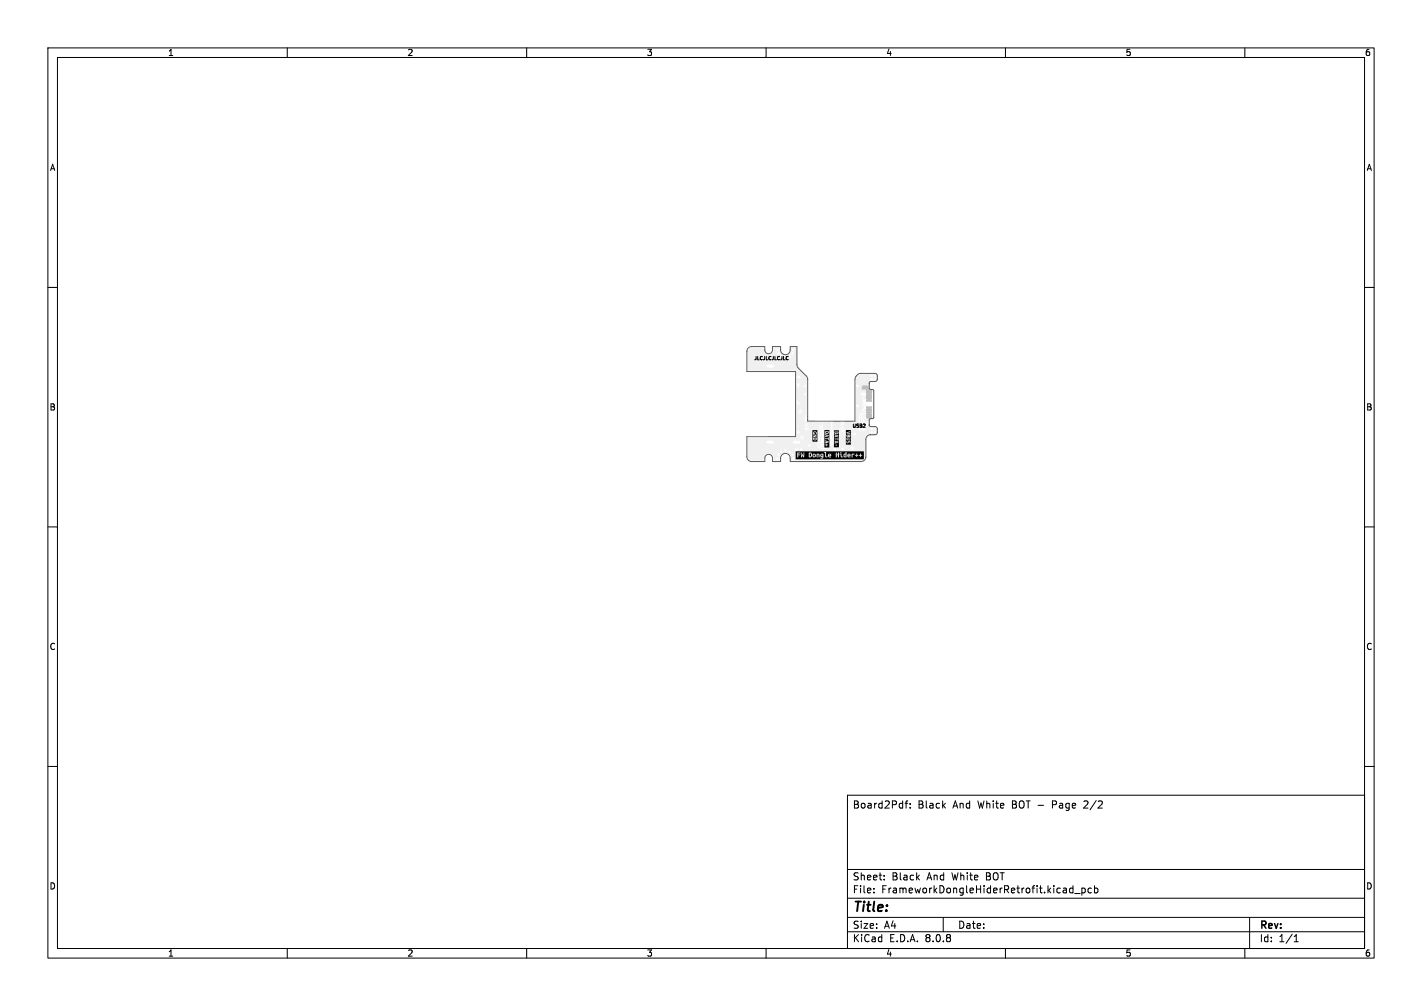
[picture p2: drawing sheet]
<svg xmlns="http://www.w3.org/2000/svg" width="297mm" height="210mm" viewBox="0 0 297 210" stroke-linecap="round" stroke-linejoin="round" font-family="sans-serif">
<g fill="none" stroke="#000" stroke-width=".21">
<path d="M10 10h277v190h-277zM12 12h273v186h-273zM60 10v2M110 10v2M160 10v2M210 10v2M260 10v2M10 60h2M285 60h2M10 110h2M285 110h2M10 160h2"/>
<path d="M177 166h108v32h-108zM189 167.7h.6M189.6 167.2l-.4 .2v1.3M190.1 168.6v.1M190.1 167.8v.1M227.2 167.8l-.9 .9h.9M285 160h2M60 198v2M110 198v2M160 198v2M177 194.5h108M177 191.5h108"/>
<path d="M177 187.5h108M177 181.5h108M182.5 186.3v.1M182.5 185.5v.1M184.7 183.6v.1M184.7 182.8v.1M197 191.5v3M210 198v2M223.5 186.3l.2 .1 .4-.1M224.1 184.9v1.5M224.1 185.5l-.4-.1-.2 .1M224.5 186.5h1.1"/>
<path d="M226 185.5l.4-.1 .3 .3-.2 .6h-.5M226 185.4v1.5M228 185.5l-.5-.1-.3 .3 .2 .6h.6M228.6 185.5l.4-.1 .3 .3-.1 .6h-.6M228.6 184.9v1.5M260 198v2M261 191.5v6.5M270.3 196.6h.9M270.3 195.5l.4-.4v1.5"/>
</g>
<g fill="#f0f0f0" stroke="#f0f0f0" stroke-width=".21">
<path d="M181 81.4h1v.4h-1z"/>
<path d="M181 81.9h1v.4h-1z"/>
<path d="M181 82.4h1v.4h-1z"/>
<path d="M181 82.9h1v.4h-1z"/>
<path d="M181 83.4h1v.4h-1z"/>
<path d="M181 84.9h1v.4h-1z"/>
<path d="M181 85.4h1v.4h-1z"/>
<path d="M181 85.9h1v.4h-1z"/>
<path d="M181 86.4h1v.4h-1z"/>
<path d="M181 86.9h1v.4h-1z"/>
<path d="M180.1 80.6h1.1v.7h-1.1z"/>
<path d="M176.5 88.1h1.5v1.5h-1.5z"/>
<path d="M174 88.1h1.5v1.5h-1.5z"/>
<path d="M172 88.1h1.5v1.5h-1.5z"/>
<path d="M169.5 88.1h1.5v1.5h-1.5z"/>
</g>
<path d="M160.3 76.4h1.2M160.3 92.3h1.2M165.8 92.3h1.2" fill="none" stroke="#f0f0f0" stroke-width="1.3"/>
<g fill="#ececec" stroke="#ececec" stroke-width=".21">
<circle cx="164.1" cy="94" r=".23"/>
<circle cx="162.6" cy="94.9" r=".23"/>
<circle cx="165.7" cy="95.7" r=".22"/>
<circle cx="163.2" cy="94.3" r=".22"/>
<circle cx="162.4" cy="95.7" r=".22"/>
<circle cx="165.5" cy="94.9" r=".22"/>
<circle cx="165" cy="94.3" r=".23"/>
<circle cx="162.6" cy="73.8" r=".23"/>
<circle cx="162.4" cy="73" r=".22"/>
<circle cx="165.7" cy="73" r=".22"/>
<circle cx="165.5" cy="73.8" r=".22"/>
<circle cx="165" cy="74.4" r=".22"/>
<circle cx="176" cy="90" r=".22"/>
<circle cx="179.1" cy="80.5" r=".23"/>
<circle cx="180.4" cy="85.6" r=".23"/>
<circle cx="168.3" cy="87.6" r=".23"/>
<circle cx="178.1" cy="93.5" r=".23"/>
<circle cx="168.3" cy="87" r=".22"/>
<circle cx="171.8" cy="90.8" r=".22"/>
<circle cx="176.1" cy="89.3" r=".23"/>
<circle cx="176.1" cy="88.5" r=".23"/>
<circle cx="171.4" cy="89.1" r=".23"/>
<circle cx="180.2" cy="82.2" r=".22"/>
<circle cx="180.5" cy="82.5" r=".22"/>
<circle cx="169" cy="93" r=".23"/>
<circle cx="176" cy="93.8" r=".22"/>
<circle cx="180.8" cy="87.1" r=".23"/>
<circle cx="166.4" cy="93.8" r=".23"/>
<circle cx="174.4" cy="93.8" r=".22"/>
<circle cx="179.1" cy="84.7" r=".22"/>
<circle cx="168.2" cy="82.3" r=".22"/>
<circle cx="169.7" cy="90.8" r=".22"/>
<circle cx="175.2" cy="93.1" r=".22"/>
<circle cx="169.7" cy="91.7" r=".23"/>
<circle cx="182.8" cy="78.4" r=".23"/>
<circle cx="182.1" cy="78.4" r=".23"/>
<circle cx="182.1" cy="89.5" r=".23"/>
<circle cx="182.8" cy="90.2" r=".23"/>
<circle cx="167.4" cy="93.8" r=".23"/>
<circle cx="178.4" cy="95.7" r=".22"/>
<circle cx="175.2" cy="94.5" r=".22"/>
<circle cx="182.8" cy="79.1" r=".23"/>
<circle cx="182.8" cy="89.5" r=".23"/>
<circle cx="182.1" cy="79.1" r=".23"/>
<circle cx="178.5" cy="90.6" r=".22"/>
<circle cx="182.1" cy="90.2" r=".23"/>
<circle cx="168.2" cy="80.6" r=".22"/>
<circle cx="166.7" cy="80.4" r=".22"/>
<circle cx="181.1" cy="88.5" r=".23"/>
<circle cx="180.5" cy="84.6" r=".22"/>
<circle cx="177.2" cy="91.2" r=".22"/>
<circle cx="166.9" cy="78.7" r=".22"/>
<circle cx="180.5" cy="89.7" r=".23"/>
<circle cx="168.5" cy="89.5" r=".22"/>
<circle cx="180.4" cy="83.7" r=".22"/>
<circle cx="176.6" cy="90.6" r=".23"/>
<circle cx="179.6" cy="89.6" r=".22"/>
<circle cx="168.5" cy="88.8" r=".22"/>
<circle cx="175.1" cy="90.7" r=".22"/>
<circle cx="171.8" cy="90" r=".22"/>
<circle cx="172.3" cy="91.4" r=".23"/>
<circle cx="171.6" cy="92.8" r=".22"/>
<circle cx="173.9" cy="90.5" r=".22"/>
<circle cx="172.2" cy="92.3" r=".22"/>
<circle cx="166.6" cy="84.2" r=".22"/>
<circle cx="166.6" cy="90.2" r=".23"/>
<circle cx="167.1" cy="85.9" r=".22"/>
<circle cx="167.5" cy="91.3" r=".22"/>
</g>
<path d="M180.2 82.2l.3 .3 .1 .6h.9M180.4 85.6h1.1" fill="none" stroke="#f0f0f0" stroke-width=".38"/>
<path d="M171 92.8h.1M171.8 90l-.4 .1-.2 .3 .2 1.5-.4 .9M172.7 88.8v1.8l-.4 .8M173.9 90.6l-.1 1.1-1.3 1.2a.72 .72 0 0 1-.9-.1M174.7 88.8l-1.4 1.4-.2 1.3-.6 .7-.3 .1M175.1 90.7h-.4l-.3 .2-.2 1-1.5 1.4-1.3 .1-.3-.3-.1-.3M179.7 88.1h.1M181.5 86.6h-1l-.3 .3v1.4l.3 .2 .6 .1M181.5 86.1h-.9a.91 .91 0 0 0-.9 .8v1.5" fill="none" stroke="#f0f0f0" stroke-width=".21"/>
<g fill="#f0f0f0">
<path d="M156.4 72.8l.6-.2h2.4l.1 .5a1 1 0 0 0 1.1 1 1 1 0 0 0 .9-1.1l.1-.4h1.1l.1 .5a1.2 1.2 0 0 0 1.3 1.2 1.2 1.2 0 0 0 1.1-1.3l.1-.4h.9l.1 4 2 2.1 .2 .4v6.8h-1v-.1a.43 .43 0 0 0-.7-.2 .43 .43 0 0 0 .1 .7 .43 .43 0 0 0 .6-.4h1v.6a.85 .85 0 0 0-.6 .7 .85 .85 0 0 0 .4 .8l3.5 .2-.1 .6h-2.8a.46 .46 0 0 0-.7-.3 .46 .46 0 0 0-.1 .7 .45 .45 0 0 0 .2 .6 .45 .45 0 0 0 .6-.1 .45 .45 0 0 0-.1-.6l.1-.3h2.3a.48 .48 0 0 0-.2 .5 .48 .48 0 0 0 .4 .4l-.5 .7 .2 1h-3.2a.43 .43 0 0 0-.6-.4 .43 .43 0 0 0-.1 .7 .43 .43 0 0 0 .7-.2v-.1h3.2l-.1 .6a.96 .96 0 0 0-.3 1 .96 .96 0 0 0 .8 .7h1.1l.5-.3 1.4-1.4 .2-1a.48 .48 0 0 0 .7 .1 .48 .48 0 0 0 0-.7 .48 .48 0 0 0-.7 0l-.4 .1-.3-.5 .2-.2 1.4-.1 2.3 .2 .3-.3 .1-1.4 .5-.2v-8.9l.6-.9h3.3l.3 .1v1.1l-1.3 .1-.3 .2-.1 1.3a.47 .47 0 0 0 .5 .5h.5v.2h-1.4l-.2 .5a.49 .49 0 0 0-.8-.3 .49 .49 0 0 0 .2 .9l.1 .5a.58 .58 0 0 0 0 .9 .6 .6 0 0 0 .2 .9v.1a.59 .59 0 0 0-.4 .8l-.3 .3-.3 .5v1.6a.66 .66 0 0 0-.2 1 .47 .47 0 0 0 .2 .6 .47 .47 0 0 0 .6-.2 .44 .44 0 0 0 .7 .1 .44 .44 0 0 0 0-.6 .44 .44 0 0 0-.7 .2l-.2-.3 .3-.6 .8 .4 .4-.1 .4 .3 1.2 .1 .1 .2v.9l-.2 .1-1.4 .1-.6 .6h-3.2l-.3-.4a.32 .32 0 0 1-.3-.1 .32 .32 0 0 1 0-.4 .45 .45 0 0 0-.8 .2 .45 .45 0 0 0 .6 .6 .44 .44 0 0 0 .3 .5 .44 .44 0 0 0 .5-.4h3.2l-.2 .5v1.8h-2.1a.43 .43 0 0 0-.6-.4 .43 .43 0 0 0-.1 .7 .43 .43 0 0 0 .7-.2v-.1h2.1v1.9a.8 .8 0 0 1-.8 .7h-14.5a1.36 1.36 0 0 0-1.7-1.6 1.19 1.19 0 0 0-.8 1.2v.4h-1.2l-.1-.5a1 1 0 0 0-1-1 1 1 0 0 0-1 1.1l-.1 .4h-2.4a.8 .8 0 0 1-.8-.8v-3.9h10l.2-.2v-.6a.47 .47 0 0 0 .6-.4 .47 .47 0 0 0-.6-.5v-5.1a.46 .46 0 0 0 .6-.5 .46 .46 0 0 0-.6-.4v-2.9a.48 .48 0 0 0 .7-.4 .48 .48 0 0 0-.7-.4v-1.1a.46 .46 0 0 0 .7 .1 .46 .46 0 0 0 .1-.6l-.3-.1-.5 .1v-.9l-.2-.1h-9.9l-.1-4.1z"/>
<path d="M180.5 86.9l1.8 .1-.1 .2h-.4a.47 .47 0 0 0-.5 .5v.4l-.8 .1z"/>
<path d="M175.8 88.1h2.1l.1 1.4h-2.2z"/>
</g>
<g fill="#fff" stroke="#fff" stroke-width=".21">
<circle cx="164.1" cy="94" r=".15"/>
<circle cx="162.6" cy="94.9" r=".15"/>
<circle cx="165.7" cy="95.7" r=".15"/>
<circle cx="163.2" cy="94.3" r=".15"/>
<circle cx="162.4" cy="95.7" r=".15"/>
<circle cx="165.5" cy="94.9" r=".15"/>
<circle cx="165" cy="94.3" r=".15"/>
<circle cx="162.6" cy="73.8" r=".15"/>
<circle cx="162.4" cy="73" r=".15"/>
<circle cx="165.7" cy="73" r=".15"/>
<circle cx="165.5" cy="73.8" r=".15"/>
<circle cx="176" cy="90" r=".15"/>
<circle cx="179.1" cy="80.5" r=".15"/>
<circle cx="180.4" cy="85.6" r=".15"/>
<circle cx="168.3" cy="87.6" r=".15"/>
<circle cx="178.1" cy="93.5" r=".15"/>
<circle cx="168.3" cy="87" r=".15"/>
<circle cx="171.8" cy="90.8" r=".15"/>
<circle cx="176.1" cy="89.2" r=".15"/>
<circle cx="176.1" cy="88.5" r=".15"/>
<circle cx="171.4" cy="89.2" r=".15"/>
<circle cx="180.2" cy="82.2" r=".15"/>
<circle cx="180.5" cy="82.5" r=".15"/>
<circle cx="169" cy="93" r=".15"/>
<circle cx="176" cy="93.8" r=".15"/>
<circle cx="180.8" cy="87.2" r=".15"/>
<circle cx="166.4" cy="93.9" r=".15"/>
<circle cx="174.4" cy="93.8" r=".15"/>
<circle cx="179.1" cy="84.7" r=".15"/>
<circle cx="168.2" cy="82.3" r=".15"/>
<circle cx="169.7" cy="90.8" r=".15"/>
<circle cx="175.2" cy="93.1" r=".15"/>
<circle cx="169.7" cy="91.6" r=".15"/>
<circle cx="182.8" cy="78.5" r=".15"/>
<circle cx="182.1" cy="78.5" r=".15"/>
<circle cx="182.1" cy="89.6" r=".15"/>
<circle cx="182.8" cy="90.2" r=".15"/>
<circle cx="167.4" cy="93.9" r=".15"/>
<circle cx="178.4" cy="95.7" r=".15"/>
<circle cx="175.2" cy="94.5" r=".15"/>
<circle cx="182.8" cy="79.2" r=".15"/>
<circle cx="182.8" cy="89.6" r=".15"/>
<circle cx="182.1" cy="79.2" r=".15"/>
<circle cx="178.5" cy="90.6" r=".15"/>
<circle cx="182.1" cy="90.2" r=".15"/>
<circle cx="168.2" cy="80.6" r=".15"/>
<circle cx="166.7" cy="80.4" r=".15"/>
<circle cx="181.1" cy="88.5" r=".15"/>
<circle cx="180.5" cy="84.6" r=".15"/>
<circle cx="177.2" cy="91.2" r=".15"/>
<circle cx="166.9" cy="78.7" r=".15"/>
<circle cx="180.5" cy="89.6" r=".15"/>
<circle cx="168.5" cy="89.5" r=".15"/>
<circle cx="180.4" cy="83.7" r=".15"/>
<circle cx="176.6" cy="90.6" r=".15"/>
<circle cx="179.6" cy="89.6" r=".15"/>
<circle cx="168.5" cy="88.8" r=".15"/>
<circle cx="175.1" cy="90.7" r=".15"/>
<circle cx="171.8" cy="90" r=".15"/>
<circle cx="172.3" cy="91.4" r=".15"/>
<circle cx="171.6" cy="92.8" r=".15"/>
<circle cx="173.9" cy="90.6" r=".15"/>
<circle cx="172.2" cy="92.3" r=".15"/>
<circle cx="166.6" cy="84.2" r=".15"/>
<circle cx="166.6" cy="90.2" r=".15"/>
<circle cx="167.1" cy="85.9" r=".15"/>
<circle cx="167.5" cy="91.3" r=".15"/>
</g>
<path d="M160.4 76.4h1M160.4 92.3h1M165.9 92.3h1" fill="none" stroke="#fff" stroke-width=".61"/>
<g fill="#c4c4c4" stroke="#c4c4c4" stroke-width=".21">
<path d="M181 81.4h1v.4h-1z"/>
<path d="M181 81.9h1v.4h-1z"/>
<path d="M181 82.4h1v.4h-1z"/>
<path d="M181 82.9h1v.4h-1z"/>
<path d="M181 83.4h1v.4h-1z"/>
<path d="M181 84.9h1v.4h-1z"/>
<path d="M181 85.4h1v.4h-1z"/>
<path d="M181 85.9h1v.4h-1z"/>
<path d="M181 86.4h1v.4h-1z"/>
<path d="M181 86.9h1v.4h-1z"/>
<path d="M180.1 80.6h1.1v.7h-1.1z"/>
</g>
<g fill="#000">
<path d="M166.2 94.2h14.2v.8h-.6v-.3h-.1v.3h-.7v-.3h-.8l-.3 .1v.3h-.2a.37 .37 0 0 0-.6-.3 .37 .37 0 0 0 .1 .7h-.4v-1.1l-.2 .1h-.8l-.2-.1-.1 .1 .1 .1 .2-.1h.8l-.1 .2a.4 .4 0 0 0-.4 .3 .4 .4 0 0 0 .2 .4l-.5-.1v-.6h-.4v.2h.2l.1 .6h-.5v-1h-.2v.4h-.2v-.4h-.2v.6h-1a.37 .37 0 0 0-.6-.3 .37 .37 0 0 0 .1 .6l-.5-.1-.1-.9h-.4l.2 .3h-.7l-.4 .3a.39 .39 0 0 0-.6-.3v.4h-.2a.41 .41 0 0 0-.3-.4 .41 .41 0 0 0-.5 .3 .45 .45 0 0 0-.6-.5h-1.2v.8l-.1-.5h-.1l-.2 .5v-.8h-.1v.1h-.2v-.1h-.6v1h.2v-.5h.4v-.1h-.4v-.3h.6v.9h.2l.1-.5 .2 .5h.1l.1-1h1l-.1 1h.2a.44 .44 0 0 0 .5-.5h.1a.37 .37 0 0 0 .3 .5 .37 .37 0 0 0 .4-.4h.2v.4h.2v-.6h.1l.1 .6h.2v-.5l.1 .1a.31 .31 0 0 0 .1 .3 .31 .31 0 0 0 .4 0l-.1 .2-.3-.1-.1 .2h.4l.2-.1 .1-.9h.3v.5a.31 .31 0 0 0 .2 .3 .31 .31 0 0 0 .3-.1l.8 .1v-.2h-.3l-.2-.1 1.5-.1v.4h.2v-.5h.2v.5h2.5l.1-.2h-.3l-.1-.1 .5-.1h.2v.4h.2v-.6h.3l.1-.2h.4v.3h-.3v.1h.3v.3h.1v-.3h.3v-.1l.4 .1v.3h.1v-.3l.6-.1v.9h-14.2zM169.1 94.6a.34 .34 0 0 1 .3 .4 .34 .34 0 0 1-.3 .3zM169.7 89.8h1v.6a.47 .47 0 0 0-.5-.3 .47 .47 0 0 0-.4 .4l.4 .1v-.1h-.3l.2-.3a.25 .25 0 0 1 .3 .1 .25 .25 0 0 1 0 .3l.3-.2v.3h-.9v.2h.5l-.5 .4h.8v-.2h-.5l.6-.4v.9l-.1-.2h-.8a.41 .41 0 0 0 .3 .5 .41 .41 0 0 0 .5-.3h.1v.6h-1zM169.9 91.6h.6l-.4 .2zM171.6 94.9h.2v.3h-.2zM172.2 89.8h1v.4l-.1-.2h-.8a.41 .41 0 0 0 .3 .6 .41 .41 0 0 0 .5-.4h.1v.7l-.9-.3v.2h.2l-.2 .5 .8-.3 .1-.1v.4h-.2v.2h-.7v.2h.7v.2h.1v-.6h.1v.9l-.9-.3v.2h.2l-.2 .4 .8-.2 .1-.1v.6h-.5v-.2h-.1v.2h-.2v.2h.2v.2l.3-.4h.3v.6h-1zM172.4 90.2l.6 .1-.4 .1zM172.6 90.9h.3l-.3 .1zM172.6 92.2h.3l-.3 .1zM173.2 94.9l.2 .1h-.3zM174.2 89.8h1v.5l-.1-.2h-.8a.41 .41 0 0 0 .3 .5 .41 .41 0 0 0 .5-.3h.1v.6l-.9-.2v.1l.2 .1-.2 .4 .8-.2 .1-.2v.4h-.2v.3h-.7v.1h.7v.2h.1v-.6h.1v.9l-.9-.2v.1l.2 .1-.2 .4 .8-.2 .1-.2v.6h-.6v.3h.1v-.3h.5v.6h-1zM174.4 90.3h.6l-.4 .2z"/>
<path d="M174.6 90.9l.3 .1-.3 .1zM174.6 92.2l.3 .1-.3 .1zM176.4 94.9h.2v.4a.24 .24 0 0 1-.3-.1 .24 .24 0 0 1 .1-.3zM176.7 89.8h1v.2l-.5 .1a.23 .23 0 0 0-.3 .1 .23 .23 0 0 0 0 .3l.7 .2v-.2l-.6-.2 .6-.1 .1-.2v.9l-.1-.2h-.8a.34 .34 0 0 0 0 .5 .34 .34 0 0 0 .5 0h.2l.2-.3v.5h-.8l-.1 .4 .8 .1v-.1l-.6-.1-.1-.1 .7-.1 .1-.1v.9h-.1a.3 .3 0 0 0-.3-.3 .3 .3 0 0 0-.3 .4v-.3a.27 .27 0 0 0-.2 .3 .27 .27 0 0 0 .4 .2 .27 .27 0 0 0 .1-.4h.1l.2 .3 .1-.2v.5h-1zM176.9 90.9h.3l-.1 .2h-.1zM177.2 94.9l.3 .1h-.3zM177.3 90.9h.2v.2z"/>
<circle cx="170" cy="95.1" r=".2"/>
</g>
<path d="M156.3 72.6l.6-.2h2.8v.7a.8 .8 0 0 0 .9 .8 .8 .8 0 0 0 .7-.8v-.7h1.7v.7a1 1 0 0 0 1.1 1 1 1 0 0 0 .9-1v-.7h1.4l.1 4.1 1.9 2 .3 .5v8.9h9.9l.1-9.1 .5-.7 .4-.1h3.2l.3 .1 .1 .3-.1 1.1-.3 .1-1 .1-.3 .2 .1 1.3 .7 .1 .2 .3v5.5l-.2 .3-.7 .2-.1 1.2 .3 .2 1.1 .1 .3 .4v.8l-.1 .3-1.3 .2a.99 .99 0 0 0-1 1v3.6a1 1 0 0 1-1 1h-14.8v-.7a1 1 0 0 0-.9-1.1 1 1 0 0 0-1.1 1v.8h-1.7v-.8a.8 .8 0 0 0-.8-.8 .8 .8 0 0 0-.8 .8v.8h-2.7a.99 .99 0 0 1-1-1v-4.2h10.2v-13.6h-10.2v-4.3z" fill="none" stroke="#575757" stroke-width=".21"/>
<text font-size="2.8" x="178" y="190.9">Title:</text>
<g font-size="2.1">
<text x="178" y="169">Board2Pdf:</text>
<text x="191.7" y="169">Black</text>
<text x="199.1" y="169">And</text>
<text x="204.4" y="169">White</text>
<text x="211.6" y="169">BOT -</text>
<text x="220.3" y="169">Page</text>
<text x="227.1" y="169">2/2</text>
<text x="178" y="184">Sheet:</text>
<text x="186.2" y="184">Black</text>
<text x="193.7" y="184">And</text>
<text x="199" y="184">White</text>
<text x="206.2" y="184">BOT</text>
<text x="178" y="186.7">File:</text>
<text x="184.1" y="186.7">FrameworkDongleHiderRetrofit.kicad_pcb</text>
<text x="178" y="196.9">KiCad</text>
<text x="178" y="194.1">Size:</text>
<text x="184.7" y="194.1">A4</text>
<text x="185.7" y="196.9">E.D.A.</text>
<text x="193.3" y="196.9">8.0.8</text>
<text x="200" y="194.1">Date:</text>
<text x="263" y="194.3">Rev:</text>
<text x="263" y="196.9">Id:</text>
<text x="267.1" y="196.9">1/1</text>
</g>
<g font-size="1.8">
<text x="35" y="11.9">1</text>
<text x="85" y="11.9">2</text>
<text x="135" y="11.9">3</text>
<text x="185" y="11.9">4</text>
<text x="235" y="11.9">5</text>
<text x="285" y="11.9">6</text>
<text x="10.3" y="35.9">A</text>
<text x="285.4" y="35.9">A</text>
<text x="10.3" y="85.9">B</text>
<text x="285.3" y="85.9">B</text>
<text x="10.3" y="135.9">C</text>
<text x="285.3" y="135.9">C</text>
<text x="10.3" y="185.9">D</text>
<text x="285.3" y="185.9">D</text>
<text x="35" y="199.9">1</text>
<text x="85" y="199.9">2</text>
<text x="135" y="199.9">3</text>
<text x="185" y="199.9">4</text>
<text x="235" y="199.9">5</text>
<text x="285" y="199.9">6</text>
</g>
<g font-size="1">
<text x="157.4" y="75.2">JLCJLCJLCJLC</text>
<text x="178" y="89.4">USB2</text>
</g>
</svg>
